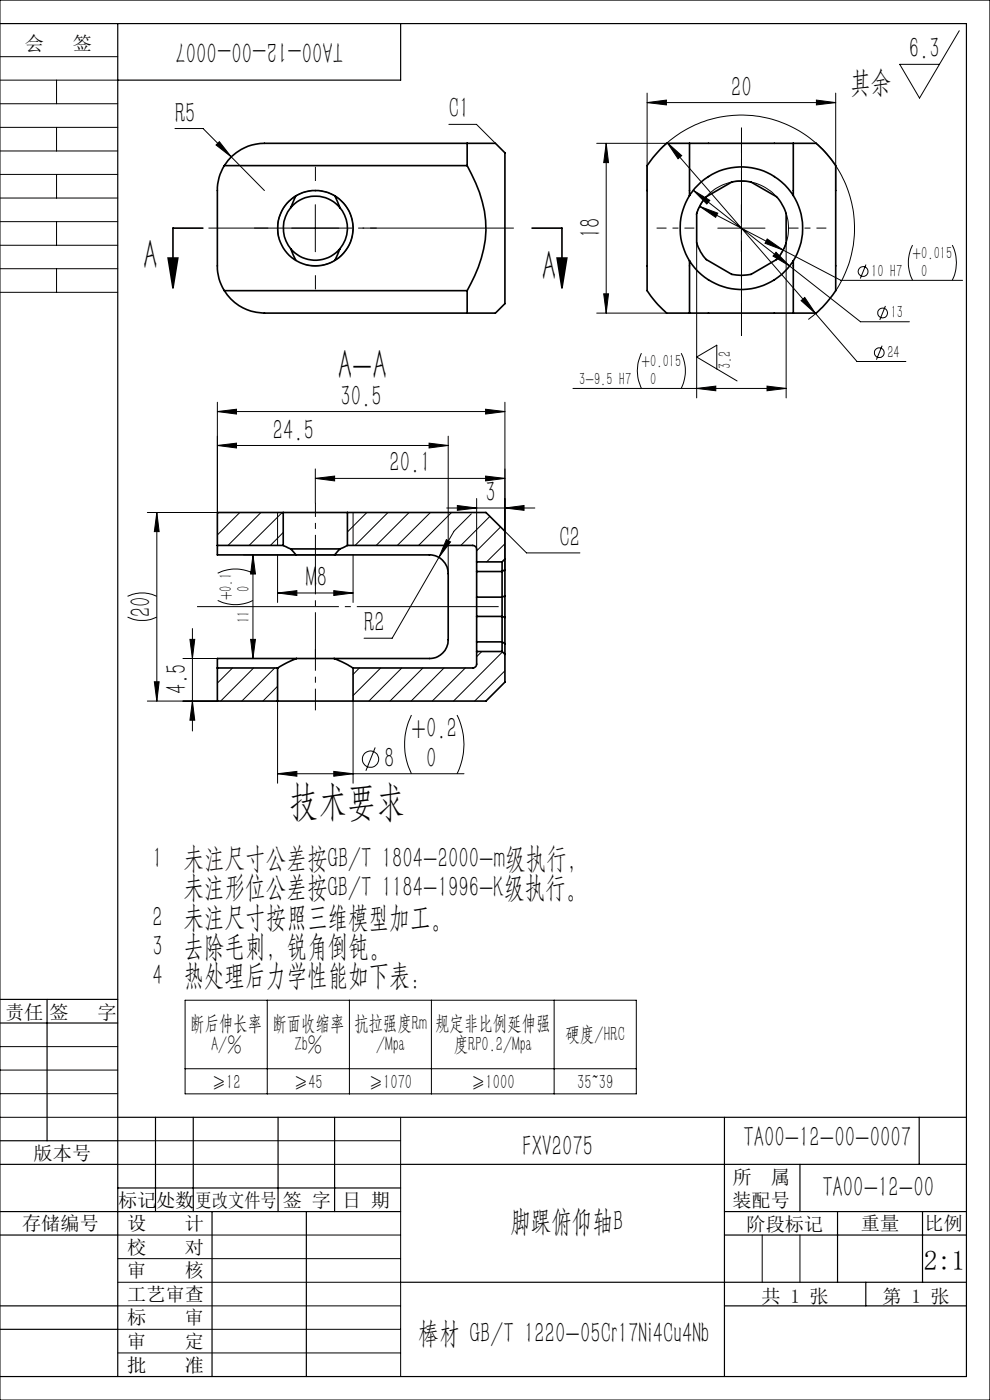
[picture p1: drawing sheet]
<svg xmlns="http://www.w3.org/2000/svg" width="210mm" height="297mm" viewBox="0 0 210 297" stroke-linecap="round" stroke-linejoin="round" font-family="sans-serif">
<g fill="none" stroke="#000" stroke-width=".35">
<path d="M47.6 35.1a9.6 9.6 0 0 0-1.5 5.3v16a9.4 9.4 0 0 0 1.5 5.3M47.6 35.1h51.5M99.1 30.4v4.7M99.1 30.4h-43a10.1 10.1 0 0 0-8.5 4.7M99.1 35.1a26 26 0 0 1 3.8 15.8 29.7 29.7 0 0 1-3.8 10.8M99.1 30.4h6M105.1 30.4l2 2v32l-2 2M146.3 30.4h-4.9l-2.2 2.3-1.9 2.4v26.6a26.1 26.1 0 0 0 4.1 4.7h4.9M146.3 30.4v11.1M146.3 30.4h22M168.3 30.4h4.8l.3 .2a22.7 22.7 0 0 1 3.9 4.5v26.6a27.6 27.6 0 0 1-4.2 4.7h-4.8M168.3 30.4v11.1"/>
<path d="M35.7 54.7h2l-1 6.4zM43 48.4h-6.3v12.7M61.7 52.8l1.1 2.4M61.7 52.8a6.8 6.8 0 0 0 10.4 0M61.7 44.1a6.8 6.8 0 0 1 10.4 0M61.7 44.1a6.9 6.9 0 0 0 0 8.7M62.7 41.6l-1 2.5M71 41.6l1.1 2.5M72.1 44.1a6.7 6.7 0 0 1 0 8.7M72.1 52.8l-1.1 2.4M112.9 48.4h6.3v12.7M118.2 54.7h2l-1 6.4z"/>
<path d="M146.3 41.5a13.1 13.1 0 0 0 0 13.8M146.3 55.3v11.1M146.3 41.5a13 13 0 0 1 22 0M146.3 55.3a13 13 0 0 0 22 0M168.3 41.5a13.1 13.1 0 0 1 0 13.8M168.3 55.3v11.1M47.6 61.7a10 10 0 0 0 8.5 4.7h43M47.6 61.7h51.5M99.1 61.7v4.7M99.1 66.4h6M146.3 66.4h22M46.1 115.7v2h16.7"/>
<path d="M46.1 115.7h14M60.1 108.7h13.6M60.1 115.7l1.6 .7M60.1 108.7h-14v7M60.1 108.7v7M61.7 116.4h10.4M61.7 116.4l1.1 1.3M62.8 117.7h8.2M71 117.7h20.1a4 4 0 0 1 4 4.7v12.6a4.1 4.1 0 0 1-4 4.7h-20.2M72.1 116.4l-1.1 1.3M73.7 115.7l-1.6 .7M73.7 115.7h26.6a.85 .85 0 0 1 .8 .8v2.7"/>
<path d="M73.7 108.7v7M73.7 108.7h29.4l4 4v5.9M101.1 119.2v2M101.1 119.2h5.4M106.5 119.2v2M107.1 118.6v2.3M107.1 118.6l-.6 .6M62.9 139.7l-1.9 .8-2.1 1.2M62.9 139.7h8M62.9 139.7h-16.8v2M70.9 139.7l2.5 1.2 1.5 .8M101.1 138.2v2.7a.85 .85 0 0 1-.8 .8h-25.4"/>
<path d="M101.1 136.2v2M101.1 126.7v4.1M101.1 121.2v5.5M101.1 130.8v5.4M101.1 138.2h5.4M101.1 121.2h5.4M101.1 136.2h5.4M101.1 126.7h5.4M101.1 130.8h5.4M106.5 136.2v2M106.5 126.7v4.1M106.5 138.2l.6 .6"/>
<path d="M106.5 136.2l.6 .4M106.5 121.2v5.5M106.5 130.8v5.4M106.5 130.8l.6 .2M107.1 136.6v2.2M107.1 126.4v4.6M107.1 138.8v5.9l-4 4h-28.2M107.1 120.9v5.5M107.1 131v5.6M107.1 120.9l-.6 .3M107.1 126.4l-.6 .3M46.1 141.7v7h12.8"/>
<path d="M46.1 141.7h12.8M58.9 148.7h16M58.9 141.7v7M74.9 141.7v7"/>
<circle cx="66.9" cy="48.4" r="8"/>
<circle cx="157.3" cy="48.4" r="10"/>
</g>
<g fill="none" stroke="#000" stroke-width=".21">
<path d="M0 12h25M0 17h25M0 0h210v297h-210zM12 17v5M137.3 19.8v20.6M177.3 19.8v20.6M203.5 6.5l-8.4 14.3-4.2-7.2h8.4M0 22h25M0 27h25M0 32h25M0 37h25M12 27v5"/>
<path d="M12 37v5M37.1 27.3h6l6 6M45.8 30.8l.7-.7 2.6 3.2zM49.1 33.3l7 7.1M95.2 26.4h5.9l4 4M126.6 30.4h14.8M128.6 30.4v36M128.6 30.4l.5 4.1h-1zM137.3 21.8l4.1-.6v1.1zM137.3 21.8h40M140.1 31.6a24 24 0 0 1 32.2-1.9 24 24 0 0 1 5 32M141.5 30.3l3.1 2.7-.8 .7z"/>
<path d="M141.5 30.3l31.5 36.2M173.2 21.2l4.1 .6-4.1 .5zM0 42h25M0 47h25M0 52h25M0 57h25M12 47v5M12 57v5M59.2 50.5a8 8 0 0 1 7-10.1 8 8 0 0 1 8.6 8.7 8 8 0 0 1-10 7M61.9 48.4h10M66.9 43.4v10M147 40.4l3.6 2.1-.7 .8z"/>
<path d="M147 40.4l20.5 16M147.8 51.5v32.9M148.4 43.8l3.9 1.4-.5 .9zM148.4 43.8l30 15.7h25.8M152.3 48.4h10M157.3 43.4v10M162.7 50.7l3.4 2.4-3.8-1.5zM164.6 53.5l2.9 2.9-3.5-2.1zM164.7 41.7a10 10 0 0 0-17 3.9M166.8 45.3a9.9 9.9 0 0 1-1.8 9.4M166.8 51.5v32.9M167.5 56.4l15 11.9h10.4"/>
<path d="M183.7 56.1l-1.2 3M193.6 52a8.3 8.3 0 0 0 0 7.4M202 52a8.3 8.3 0 0 1 0 7.4M0 62h25M126.6 66.4h14.8M128.1 62.3h1l-.5 4.1zM136.1 74.9a8.4 8.4 0 0 0 0 7.5M144.5 74.9a8.4 8.4 0 0 1 0 7.5M152 78.3v-5.1l-4.2 2.5 8.6 5.1M169.9 63.8l.8-.7 2.3 3.4zM173 66.5l8.8 10.2h10.4M173.1 66.4l-1.7 1.4"/>
<path d="M187.1 73.3l-1.2 3M187.8 64.9l-1.2 3M46.1 87.3l4.1-.5v1zM46.1 85.3v23.4h-14.8M46.1 87.3h61M46.1 94.5l4.1-.5v1zM46.1 94.5h49M66.9 99.5v7.2M91 94l4.1 .5-4.1 .5zM95.1 92.5v29.2M103 86.8l4.1 .5-4.1 .5zM107.1 85.3v35.6"/>
<path d="M121.5 82.4h45.3M147.8 82.4l4-.5v1zM162.7 81.9l4.1 .5-4.1 .5zM33.3 108.7v40M33.3 108.7l.5 4.1h-1.1zM46.4 108.7l-.3 .3M50.9 108.7l-4.8 4.8M51.7 117.7h19.3M53.7 117.7l.5 4.1h-1zM53.7 117.7v22M55.4 108.7l-7 7M58.9 108.7v7"/>
<path d="M58.9 117.7v10.1M59.9 108.7l-7.1 7M60.1 113l-2.7 2.7M66.9 101.5h40.2M66.9 101.5l4.1-.5v1zM74.9 108.7v7M74.9 117.7v10.1M77.8 108.7l-4.1 4.2M82.3 108.7l-7 7M86.8 108.7l-7 7M91.3 108.7l-7 7M94.7 114.5l.9 .5-2.5 3.2z"/>
<path d="M94.8 107.8h18.7M95.8 108.7l-7 7M97 107.2l4.1 .6-4.1 .5zM100 109l-3.8 3.7-13 22.7h-6M101.1 105.8v10.7M103 101l4.1 .5-4.1 .5zM103.9 109.5l-6.1 6.2M106.2 111.8l-5.1 5.1M107.1 107.8l4.1-.6v1.1zM107.1 115.4l-3.9 3.8M107.1 112.7l4.6 4.6h11.3M27.1 130.9a7.2 7.2 0 0 0 6.2 0"/>
<path d="M27.1 126.5a7.2 7.2 0 0 1 6.2 0M38.8 139.7h7.3M40.3 135.6h1l-.5 4.1zM40.8 133.3v21.8M46.2 127.4a8.4 8.4 0 0 0 7.5 0M46.2 121.6a8.4 8.4 0 0 1 7.5 0M51.7 139.7h19.2M53.2 135.6h1l-.5 4.1zM58.9 125.8l4.1-.5v1zM58.9 125.8h16M70.8 125.3l4.1 .5-4.1 .5zM102.2 138.2l-1.1 1.1"/>
<path d="M106.6 138.3l-10.4 10.4M31.3 148.7h14.8M32.7 144.6h1.1l-.5 4.1zM40.8 148.7l.5 4.1h-1zM49.3 141.7l-3.2 3.2M53.8 141.7l-7 7M58.3 141.7l-7 7M58.9 148.7v17.5M58.9 145.6l-3.1 3.1M74.9 148.7v17.5M76.2 141.7l-1.3 1.4M79.6 158.6l-2 4.9"/>
<path d="M80.8 141.7l-5.9 5.9M85.2 141.7l-7 7M87.3 151.7a14.1 14.1 0 0 0 0 12.4M89.7 141.7l-7 7M94.2 141.7l-7 7M96.9 151.7a13.8 13.8 0 0 1 0 12.4M98.7 141.7l-7 7M107.1 142.3l-6.4 6.4M58.9 164.1h39.5M58.9 164.1l4.1-.4v1zM70.8 163.7l4.1 .4-4.1 .6zM39.3 212.2h95.7v19.9h-95.7z"/>
<path d="M56.7 212.2v19.9M74.1 212.2v19.9M91.5 212.2v19.9M117.5 212.2v19.9M0 227h25M0 222h25M0 237h25M0 232h25M39.3 226.7h95.7M85 237v55M25 242h60M25 247h60"/>
<path d="M25 272h60M25 277h60M25 267h60M25 262h60M161.7 262v10M169.7 262v10M25 282h60M25 287h60M153.7 292h.1"/>
<circle cx="183.1" cy="57.6" r="1.04"/>
<circle cx="186.5" cy="74.8" r="1.04"/>
<circle cx="187.2" cy="66.4" r="1.05"/>
<circle cx="78.6" cy="161.1" r="1.73"/>
</g>
<path d="M66.9 139.5v-23.1" fill="none" stroke="#000" stroke-width=".21" stroke-dasharray="30.5 1.3 1.3 1.3" stroke-dashoffset="20.8" stroke-linecap="butt"/>
<path d="M66.9 106.7v9.7" fill="none" stroke="#000" stroke-width=".21" stroke-dasharray="30.5 1.3 1.3 1.3" stroke-dashoffset="27.5" stroke-linecap="butt"/>
<path d="M66.9 137.7v13" fill="none" stroke="#000" stroke-width=".21" stroke-dasharray="30.5 1.3 1.3 1.3" stroke-dashoffset="25.9" stroke-linecap="butt"/>
<path d="M105.8 128.7h-64" fill="none" stroke="#000" stroke-width=".21" stroke-dasharray="30.5 1.3 1.3 1.3" stroke-dashoffset=".4" stroke-linecap="butt"/>
<path d="M157.3 27v44.3" fill="none" stroke="#000" stroke-width=".21" stroke-dasharray="30.5 1.3 1.3 1.3" stroke-dashoffset="10.3" stroke-linecap="butt"/>
<path d="M157.3 38.4v-8M147.3 48.4h-8M157.3 58.4v8M167.3 48.4h8" fill="none" stroke="#000" stroke-width=".21" stroke-dasharray="30.5 1.3 1.3 1.3" stroke-dashoffset="28.4" stroke-linecap="butt"/>
<path d="M109.1 48.4h-65" fill="none" stroke="#000" stroke-width=".21" stroke-dasharray="30.5 1.3 1.3 1.3" stroke-dashoffset="-.1" stroke-linecap="butt"/>
<path d="M66.9 38.4v-3M56.9 48.4h-3M66.9 58.4v3M76.9 48.4h3" fill="none" stroke="#000" stroke-width=".21" stroke-dasharray="30.5 1.3 1.3 1.3" stroke-linecap="butt"/>
<g fill="none" stroke="#000" stroke-width=".25">
<path d="M0 5h205v287h-205M25 5v287M85 5v12h-60M0 212h25M0 217h25M10 212v30M25 237h180M33 237v20M41 237v20M59 237v20M71 237v20M153.7 237v55"/>
<path d="M195 237v10M0 247h25M0 242h25M0 257h85M25 252h60M45 257v35M65 257v35M85 247h120M153.7 257h51.3M169.7 247v10M177.7 257v15M195.7 257v15"/>
<path d="M0 262h25M0 277h25M85 272h120M153.7 262h51.3M153.7 277h51.3M183.7 272v5M0 282h25"/>
</g>
<g fill="#000">
<path d="M46.5 30.1l-.7 .7 3.3 2.5zM94.7 114.5l-1.6 3.7 2.5-3.2z"/>
<path d="M128.6 30.4l.5 4.1h-1zM128.1 62.3h1l-.5 4.1z"/>
<path d="M137.3 21.8l4.1-.6v1.1zM173.2 21.2l4.1 .6-4.1 .5z"/>
<path d="M147 40.4l2.9 2.9 .7-.8zM164.6 53.5l-.6 .8 3.5 2.1zM148.4 43.8l3.4 2.3 .5-.9zM162.7 50.7l-.4 .9 3.8 1.5zM141.5 30.3l2.3 3.4 .8-.7zM169.9 63.8l3.1 2.7-2.3-3.4z"/>
<path d="M35.7 54.7h2l-1 6.4zM118.2 54.7h2l-1 6.4z"/>
<path d="M46.1 87.3l4.1-.5v1zM103 86.8l4.1 .5-4.1 .5zM58.9 125.8l4.1-.5v1zM70.8 125.3l4.1 .5-4.1 .5z"/>
<path d="M91 94l4.1 .5-4.1 .5zM46.1 94.5l4.1-.5v1z"/>
<path d="M147.8 82.4l4-.5v1zM162.7 81.9l4.1 .5-4.1 .5z"/>
<path d="M33.3 108.7l.5 4.1h-1.1zM32.7 144.6h1.1l-.5 4.1zM40.3 135.6h1l-.5 4.1zM40.8 148.7l.5 4.1h-1z"/>
<path d="M53.7 117.7l.5 4.1h-1zM53.2 135.6h1l-.5 4.1z"/>
<path d="M58.9 164.1l4.1-.4v1zM70.8 163.7l4.1 .4-4.1 .6zM66.9 101.5l4.1-.5v1zM103 101l4.1 .5-4.1 .5zM97 107.2l4.1 .6-4.1 .5zM107.1 107.8l4.1-.6v1.1z"/>
</g>
<g font-size="8.8">
<text x="30.4" y="57.1">A</text>
<text x="114.9" y="59.4">A</text>
<text x="71.6" y="80.4">A-A</text>
<text x="61.4" y="172.9">技术要求</text>
</g>
<g font-size="6.3">
<text x="72.8" y="9" transform="rotate(-180 72.8 9)">TA00-12-00-0007</text>
<text x="192.8" y="12.4">6.3</text>
<text x="155.1" y="20.5">20</text>
<text x="180.3" y="19.5">其余</text>
<text x="37.1" y="26">R5</text>
<text x="95.2" y="25.1">C1</text>
<text x="127.4" y="50.6" transform="rotate(-90 127.4 50.6)">18</text>
<text x="72.2" y="86">30.5</text>
<text x="57.9" y="93.2">24.5</text>
<text x="82.6" y="100.2">20.1</text>
<text x="103" y="106.5">3</text>
<text x="118.7" y="116">C2</text>
<text x="64.9" y="124.5">M8</text>
<text x="32" y="130.9" transform="rotate(-90 32 130.9)">20</text>
<text x="77.2" y="134.1">R2</text>
<text x="39.6" y="147.3" transform="rotate(-90 39.6 147.3)">4.5</text>
<text x="87.3" y="156.7">+0.2</text>
<text x="81.5" y="162.9">8</text>
<text x="90.4" y="162.9">0</text>
<text x="32.3" y="184.2">1 未注尺寸公差按GB/T 1804-2000-m级执行，</text>
<text x="38.9" y="190.4">未注形位公差按GB/T 1184-1996-K级执行。</text>
<text x="32.3" y="196.6">2 未注尺寸按照三维模型加工。</text>
<text x="32.3" y="202.8">3 去除毛刺，锐角倒钝。</text>
<text x="32.3" y="209.1">4 热处理后力学性能如下表：</text>
<text x="110.8" y="245.3">FXV2075</text>
<text x="157.7" y="243.4">TA00-12-00-0007</text>
<text x="174.4" y="254">TA00-12-00</text>
<text x="108.2" y="261">脚踝俯仰轴B</text>
<text x="88.7" y="284.8">棒材 GB/T 1220-05Cr17Ni4Cu4Nb</text>
</g>
<text font-size="5.8" x="196" y="269.4">2:1</text>
<g font-size="4.4">
<text x="40.4" y="218.6">断后伸长率</text>
<text x="57.8" y="218.6">断面收缩率</text>
<text x="75.1" y="218.6">抗拉强度Rm</text>
<text x="92.3" y="218.6">规定非比例延伸强</text>
<text x="120" y="220.7">硬度/HRC</text>
<text x="44.8" y="223.1">A/%</text>
<text x="62.6" y="223.1">Zb%</text>
<text x="79.8" y="223.1">/Mpa</text>
<text x="96.3" y="223.1">度RP0.2/Mpa</text>
<text x="44.9" y="231.1">≥12</text>
<text x="62.4" y="231.1">≥45</text>
<text x="78.2" y="231.1">≥1070</text>
<text x="100" y="231.1">≥1000</text>
<text x="122.4" y="231.1">35~39</text>
</g>
<g font-size="4.1">
<text x="5.3" y="10.6">会</text>
<text x="15.4" y="10.6">签</text>
<text x="1.1" y="216.1">责任</text>
<text x="10.5" y="216.1">签</text>
<text x="20.7" y="216.1">字</text>
<text x="7.1" y="246.1">版本号</text>
<text x="155.4" y="251.1">所</text>
<text x="163.5" y="251.1">属</text>
<text x="25.1" y="256.1">标记</text>
<text x="33.1" y="256.1">处数</text>
<text x="41.5" y="256.1">更改文件号</text>
<text x="60" y="256.1">签 字</text>
<text x="72.6" y="256.1">日 期</text>
<text x="155.4" y="256.1">装配号</text>
<text x="4.7" y="260.9">存储编号</text>
<text x="27" y="260.9">设</text>
<text x="39.2" y="260.9">计</text>
<text x="158.4" y="261.1">阶段标记</text>
<text x="182.6" y="261">重量</text>
<text x="196.1" y="260.9">比例</text>
<text x="27" y="266.1">校</text>
<text x="39.2" y="266.1">对</text>
<text x="27" y="270.9">审</text>
<text x="39.2" y="270.9">核</text>
<text x="27" y="276">工艺审查</text>
<text x="27" y="280.9">标</text>
<text x="39.2" y="280.9">审</text>
<text x="161.6" y="276.4">共 1 张</text>
<text x="187.2" y="276.4">第 1 张</text>
<text x="27" y="286">审</text>
<text x="39.2" y="286">定</text>
<text x="27" y="291">批</text>
<text x="39.2" y="291">准</text>
</g>
<g font-size="3.8">
<text x="184.8" y="58.7">10 H7</text>
<text x="193.6" y="55">+0.015</text>
<text x="195.4" y="58.7">0</text>
<text x="189" y="67.5">13</text>
<text x="136.1" y="77.9">+0.015</text>
<text x="188.2" y="75.9">24</text>
<text x="122.9" y="81.6">3-9.5 H7</text>
<text x="137.9" y="81.6">0</text>
<text x="155" y="78.3" transform="rotate(-90 155 78.3)">3.2</text>
<text x="52.9" y="125.5" transform="rotate(-90 52.9 125.5)">0</text>
<text x="49.2" y="127.4" transform="rotate(-90 49.2 127.4)">+0.1</text>
<text x="52.9" y="132.2" transform="rotate(-90 52.9 132.2)">11</text>
</g>
</svg>
